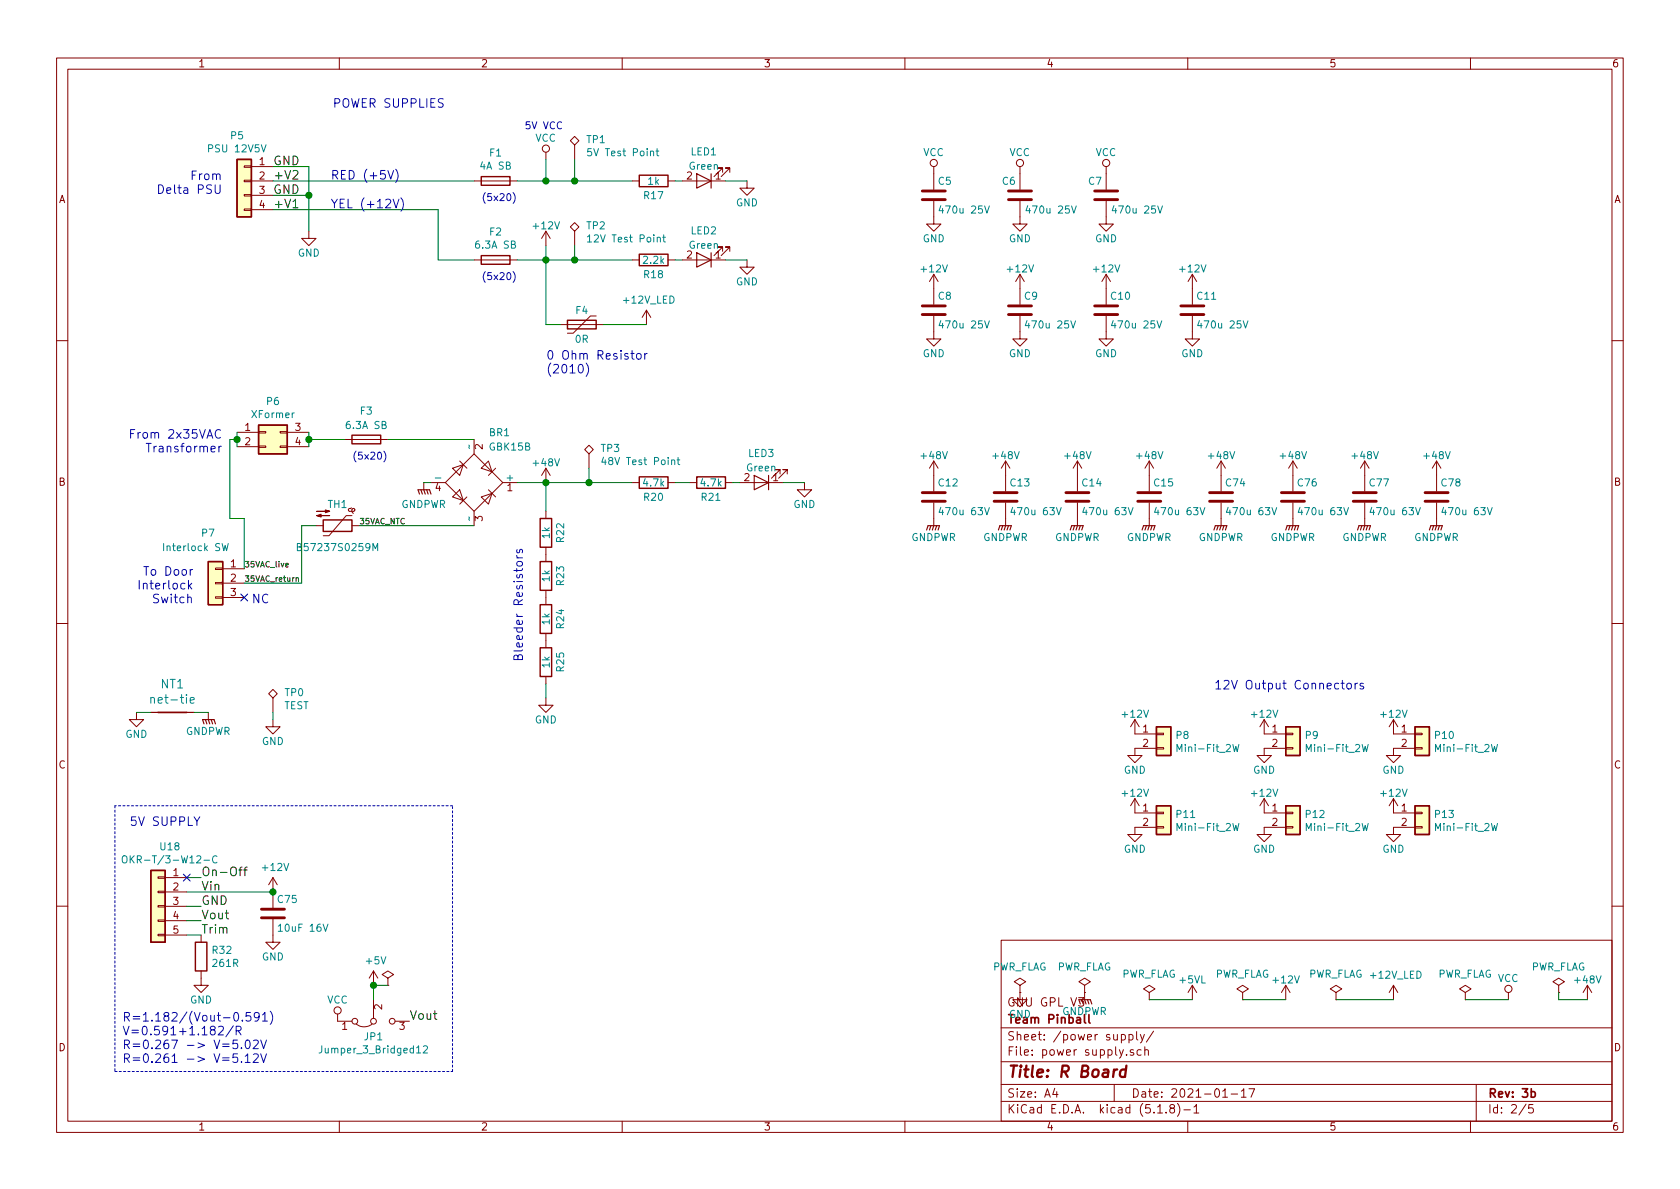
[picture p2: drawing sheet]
<svg xmlns="http://www.w3.org/2000/svg" width="297mm" height="210mm" viewBox="0 0 297 210" stroke-linecap="round" stroke-linejoin="round" font-family="sans-serif">
<g fill="none" stroke="#840000" stroke-width=".18">
<path d="M10 10.3h277v189.9h-277zM12 12.2h273v186.1h-273zM60 10.3v1.9M110 10.3v1.9M160 10.3v1.9M210 10.3v1.9M260 10.3v1.9M43.2 37h1.2v.2h-1.2zM43.2 34.4h1.2v.3h-1.2zM43.2 31.9h1.2v.2h-1.2zM43.2 29.3h1.2v.3h-1.2zM44.4 29.5h3.9"/>
<path d="M44.4 32h3.9M44.4 34.5h3.9M44.4 37.1h3.9M83.8 32h7.6M96.5 26.9v1.3M101.6 39.4l.8 .7-.8 .8-.8-.8zM101.6 24.1l.8 .8-.8 .7-.8-.7zM101.6 25.6v2.6M111.8 32h1.2M118.1 32h1.3M120.6 32h7.7M127.8 30.5v-.8h-.8h.8l-1.6 1.5"/>
<path d="M129 30.5v-.8h-.7h.7l-1.5 1.5M132.1 32v1.3h-1.3l1.3 1.2 1.2-1.2h-1.2M165.1 35.6v4h1.3l-1.3 1.3-1.3-1.3h1.3M165.1 29.5v4M180.3 35.6v4h-1.2l1.2 1.3 1.3-1.3h-1.3M180.3 29.5v4M195.6 35.6v4h-1.3l1.3 1.3 1.2-1.3h-1.2M195.6 29.5v4M54.6 40.9v1.3h-1.3l1.3 1.2 1.3-1.2h-1.3M83.8 46h7.6M96.5 40.9v2.5M96.5 40.9l.8 1.3"/>
<path d="M96.5 40.9l-.7 1.3M99.1 57.4h7.6M101.6 40.9v2.5M105.4 55.9h-1l-3.1 3h-1M111.8 46h1.2M114.3 54.9l-.8 1.2M114.3 54.9v2.5M114.3 54.9l.8 1.2M118.1 46h1.3M120.6 46h7.7M127.8 44.4v-.7h-.8h.8l-1.6 1.5M129 44.4v-.7h-.7h.7l-1.5 1.5"/>
<path d="M132.1 46v1.2h-1.3l1.3 1.3 1.2-1.3h-1.2M165.1 55.9v4h1.3l-1.3 1.3-1.3-1.3h1.3M165.1 48.5v5.3M165.1 48.5l-.8 1.3M165.1 48.5l.8 1.3M180.3 55.9v4h1.3l-1.3 1.3-1.2-1.3h1.2M180.3 48.5v5.3M180.3 48.5l-.7 1.3M180.3 48.5l.8 1.3M195.6 55.9v4h1.2l-1.2 1.3-1.3-1.3h1.3M195.6 48.5v5.3M195.6 48.5l-.8 1.3"/>
<path d="M195.6 48.5l.7 1.3M210.8 55.9v4h1.3l-1.3 1.3-1.3-1.3h1.3M210.8 48.5v5.3M210.8 48.5l-.7 1.3M210.8 48.5l.8 1.3M10 60.2h2M41.9 76.4h3.8M41.9 79h3.8M45.7 78.9h1.3v.2h-1.3zM45.7 76.3h1.3v.3h-1.3zM49.5 78.9h1.3v.2h-1.3zM49.5 76.3h1.3v.3h-1.3z"/>
<path d="M50.8 76.4h3.8M50.8 79h3.8M61 77.7h7.6M83.8 77.7v2.6M103.4 79.5l.7-.8 .8 .8-.8 .8zM285 60.2h2M55.9 93h1.2M62.1 89.8l-.1 .1h-.3l-.1 .3 .2 .2h.8l.1-.2-.1-.3h-.2l-.2 .3 .1 .3 .2 .3M62.2 91.2h-1l-3 3.5h-1.1M62.2 93h1.3M74.9 85.3v1.3M76.2 85.3h2.5"/>
<path d="M80 82.8l1.9-.6-.6 1.9zM80 87.9l1.3-1.3 .6 1.9zM81.3 81.5l1.2 1.3M82.5 87.9l-1.2 1.2M83.8 80.3l5.1 5-5.1 5.1-5.1-5.1zM83.8 90.4v2.6M85.1 82.8l1.3-1.3 .6 1.9zM85.1 87.9l1.9-.7-.6 1.9zM86.4 86.6l1.2 1.3M87.6 82.8l-1.2 1.3M88.9 85.3h2.5M96.5 82.8v2.5"/>
<path d="M96.5 90.4v1.3M96.5 96.8v2.5M96.5 82.8l.8 1.3M96.5 82.8l-.7 1.3M104.1 80.3v2.5M111.8 85.3h1.2M118.1 85.3h1.3M121.9 85.3h1.3M128.3 85.3h1.2M130.8 85.3h7.6M137.9 83.8v-.7h-.7h.7l-1.5 1.5M139.2 83.8v-.7h-.8h.8l-1.5 1.5"/>
<path d="M142.2 85.3v1.3h-1.2l1.2 1.3 1.3-1.3h-1.3M165.1 81.5v5.4M165.1 88.9v4.1M165.1 81.5l-.8 1.3M165.1 81.5l.8 1.3M177.8 81.5v5.4M177.8 88.9v4.1M177.8 81.5l-.8 1.3M177.8 81.5l.8 1.3M190.5 81.5v5.4M190.5 88.9v4.1M190.5 81.5l-.8 1.3"/>
<path d="M190.5 81.5l.8 1.3M203.2 81.5v5.4M203.2 88.9v4.1M203.2 81.5l-.8 1.3M203.2 81.5l.8 1.3M215.9 81.5v5.4M215.9 88.9v4.1M215.9 81.5l-.8 1.3M215.9 81.5l.8 1.3M228.6 81.5l-.8 1.3M228.6 81.5v5.4M228.6 88.9v4.1"/>
<path d="M228.6 81.5l.8 1.3M241.3 81.5v5.4M241.3 88.9v4.1M241.3 81.5l-.8 1.3M241.3 81.5l.8 1.3M254 81.5v5.4M254 88.9v4.1M254 81.5l-.8 1.3M254 81.5l.8 1.3M10 110.3h2M38.1 105.5h1.3v.3h-1.3zM38.1 103h1.3v.2h-1.3z"/>
<path d="M38.1 100.5h1.3v.2h-1.3zM39.4 100.6h3.8M39.4 103.1h3.8M39.4 105.7h3.8M96.5 104.4v2.5M96.5 112v2.5M96.5 119.6v1.3M285 110.3h2M24.1 126v1.2h-1.2l1.2 1.3 1.3-1.3h-1.3M26.7 126h1.2M33 126h1.3M36.8 126v1.2"/>
<path d="M47.5 122.7l.8-.8 .7 .8-.7 .7zM48.3 127.2v1.3h-1.3l1.3 1.3 1.2-1.3h-1.2M48.3 123.4v2.6M96.5 123.4v1.3h-1.3l1.3 1.3 1.3-1.3h-1.3M200.7 127.2v2.6h3.8M200.7 127.2l-.8 1.3M200.7 127.2l.7 1.3M204.5 132.2h1.2v.3h-1.2zM204.5 129.7h1.2v.2h-1.2zM204.5 132.3h-3.8v1.3h1.2l-1.2 1.3-1.3-1.3h1.3M223.5 127.2v2.6h3.8M223.5 127.2l-.7 1.3"/>
<path d="M223.5 127.2l.8 1.3M227.3 132.2h1.3v.3h-1.3zM227.3 129.7h1.3v.2h-1.3zM227.3 132.3h-3.8v1.3h1.3l-1.3 1.3-1.3-1.3h1.3M246.4 127.2l-.8 1.3M246.4 127.2v2.6h3.8M246.4 127.2l.7 1.3M250.2 132.2h1.3v.3h-1.3zM250.2 129.7h1.3v.2h-1.3zM250.2 132.3h-3.8v1.3h1.2l-1.2 1.3-1.3-1.3h1.3M27.9 157.6h1.3v.3h-1.3zM27.9 155.1h1.3v.2h-1.3z"/>
<path d="M29.2 155.2h3.8M29.2 157.7h3.8M48.3 155.2v5.3M48.3 155.2l-.8 1.3M48.3 155.2l.7 1.3M200.7 141.2v2.6h3.8M200.7 141.2l-.8 1.3M200.7 141.2l.7 1.3M204.5 146.2h1.2v.2h-1.2zM204.5 143.6h1.2v.3h-1.2zM204.5 146.3h-3.8v1.3h1.2l-1.2 1.2-1.3-1.2h1.3M223.5 141.2v2.6h3.8"/>
<path d="M223.5 141.2l-.7 1.3M223.5 141.2l.8 1.3M227.3 146.2h1.3v.2h-1.3zM227.3 143.6h1.3v.3h-1.3zM227.3 146.3h-3.8v1.3h1.3l-1.3 1.2-1.3-1.2h1.3M246.4 141.2v2.6h3.8M246.4 141.2l-.8 1.3M246.4 141.2l.7 1.3M250.2 146.2h1.3v.2h-1.3zM250.2 143.6h1.3v.3h-1.3zM250.2 146.3h-3.8v1.3h1.2l-1.2 1.2-1.3-1.2h1.3M10 160.2h2"/>
<path d="M27.9 165.2h1.3v.3h-1.3zM27.9 162.7h1.3v.2h-1.3zM27.9 160.1h1.3v.3h-1.3zM29.2 160.3h3.8M29.2 162.8h3.8M29.2 165.3h3.8M35.6 171.7v2.5h1.2l-1.2 1.3-1.3-1.3h1.3M35.6 165.3v1.3M48.3 162.6v4h1.2l-1.2 1.3-1.3-1.3h1.3M59.7 179.3v1.3h2.5M66 171.7v2.5M66 176.8v3.3"/>
<path d="M66 171.7l-.7 1.3M66 171.7l.8 1.3M68.6 173l1-.7-1-.6-1 .6 1 .7v1.2M68.6 174.2h.1M177 166.3h108v32h-108zM180.3 174.2l-1-.6 1-.6 1.1 .6-1.1 .6v1.3M180.3 175.5h.1M180.3 175.5v1.3h-1.2l1.2 1.2 1.3-1.2h-1.3M190.7 176.4h.9l-.5 .6 .5 .1v.7l-.3 .1-.6-.1M191.8 174.2l-1-.6 1-.6 1 .6-1 .6v1.3M191.8 175.5h.1M191.8 175.5v1.3"/>
<path d="M203.2 175.5l-1-.6 1-.7 1 .7-1 .6v1.3M203.2 176.8h.1M210.8 174.2v2.6M210.8 174.2l.8 1.3M210.8 174.2l-.7 1.3M219.7 175.5l-1-.6 1-.7 1 .7-1 .6v1.3M219.7 176.8h.1M227.3 174.2l.8 1.3M227.3 174.2v2.6M227.3 174.2l-.7 1.3M236.2 175.5l-1-.6 1-.7 1 .7-1 .6v1.3M236.2 176.8h.1"/>
<path d="M246.4 174.2v2.6M246.4 174.2l-.8 1.3M246.4 174.2l.7 1.3M259.1 175.5l-1-.6 1-.7 1 .7-1 .6v1.3M259.1 176.8h.1M266.7 175.5v1.3M275.6 174.2l-1-.6 1-.6 1 .6-1 .6v1.3M275.6 175.5h.1M280.7 174.2l.7 1.3M280.7 174.2v2.6M280.7 174.2l-.8 1.3M285 160.2h2"/>
<path d="M60 198.3v1.9M63 181.1a2.26 2.26 0 0 0 2.8 0M69.8 180.6h2.6M110 198.3v1.9M160 198.3v1.9M177 194.8h108M177 191.8h108M177 187.8h108M177 181.8h108M186.5 192.5l-.4 1h1M186.8 193v1M197 191.8v3"/>
<path d="M198.3 183l.4-.1 .3 .3-.1 .6-.2 .1-.4-.1M199.2 186.5v.1M199.6 183l.5-.1 .2 .3v.6l-.2 .1-.5-.1M199.6 182.9v1.5M200.4 185.7a.37 .37 0 0 0-.6 .1l.1 .2 .5 .2 .1 .1-.2 .3-.5-.1M201 182.4v1.3l.2 .2M201.6 182.9l.4 1M201.8 185.7l-.5-.1-.3 .3 .1 .6 .2 .1 .5-.1M202.3 182.9l-.5 1.4-.2 .1M202.4 185.7h.1a.37 .37 0 0 1 .5 .1v.8M202.4 185.1v1.5M204 182.3l-1.3 2"/>
<path d="M204.7 196.8h.8M206.2 196.7v.1M207.1 196l-.3-.3 .2-.3a.48 .48 0 0 1 .6 .1l-.1 .4a.52 .52 0 0 0-.6 .2 .52 .52 0 0 0 .1 .6l.4 .1 .2-.1 .1-.4-.3-.3M208.2 195.1a1.71 1.71 0 0 1 0 2.3M209.3 196.3h1.2M210 198.3v1.9M211.1 195.8l.4-.5v1.5M211.1 196.8h.9M216.2 194h.8M217.7 193.5h1.1M219.5 193l.4-.5v1.5M219.5 194h.8"/>
<path d="M220.8 192.5h1l-.6 1.5M260 198.3v1.9M261 191.8v6.5M269.8 195.2l-1.2 2M271 195.3h-.7v.7l.2-.1 .5 .1 .1 .2-.1 .5-.2 .1-.5-.1"/>
<circle cx="96.5" cy="26.3" r=".63"/>
<circle cx="165.1" cy="28.8" r=".63"/>
<circle cx="180.3" cy="28.8" r=".63"/>
<circle cx="195.6" cy="28.8" r=".63"/>
<circle cx="59.7" cy="178.7" r=".63"/>
<circle cx="266.7" cy="174.9" r=".63"/>
<circle cx="62.7" cy="180.6" r=".51"/>
<circle cx="66" cy="180.6" r=".51"/>
<circle cx="69.3" cy="180.6" r=".51"/>
</g>
<path d="M27.9 126h5.1M191.7 179.4v1.3l.3 .2M192.5 179.4v1.3l.2 .2M270.7 193.1l.5-.1 .2 .3-.1 .6h-.6" fill="none" stroke="#840000" stroke-width=".3"/>
<path d="M199.1 189.2a.68 .68 0 0 0-1 .3l-.1 .6 .1 .2 .2 .1 .6-.1M199.2 188.4l-.3 2" fill="none" stroke="#840000" stroke-width=".41"/>
<g fill="none" stroke="#840000" stroke-width=".51">
<path d="M163.1 35.3h4M163.1 33.8h4M178.3 35.3h4.1M178.3 33.8h4.1M193.5 35.3h4.1M193.5 33.8h4.1M163.1 55.6h4M163.1 54.1h4M178.3 55.6h4.1M178.3 54.1h4.1M193.5 55.6h4.1M193.5 54.1h4.1"/>
<path d="M208.8 55.6h4.1M208.8 54.1h4.1M163.1 88.6h4M163.1 87.1h4M175.8 88.6h4M175.8 87.1h4M188.5 88.6h4M188.5 87.1h4M201.2 88.6h4M201.2 87.1h4M213.9 88.6h4M213.9 87.1h4"/>
<path d="M226.6 88.6h4M226.6 87.1h4M239.3 88.6h4M239.3 87.1h4M252 88.6h4M252 87.1h4M46.2 162.3h4.1M46.2 160.8h4.1"/>
</g>
<g fill="none" stroke="#008484" stroke-width=".18">
<path d="M104.5 26.3h-.5l-.1 .6 .5-.1 .2 .2v.3l-.2 .3-.5-.2M116 26.7h.5M116.2 26.3v1.1l.3 .2M174.1 36.4l.4 1.3 .4-1.3M189.5 36.4l.4 1.3 .4-1.3M204.7 36.4l.4 1.3 .4-1.3M103.9 41.9l.3-.4v1.3M103.9 42.8h.7M117.2 42h.5M117.3 41.5v1.1l.4 .2M174.1 56.7l.4 1.3 .4-1.3M189.3 56.7l.4 1.3 .5-1.3"/>
<path d="M204.6 56.7l.4 1.3 .4-1.3M219.8 56.7l.4 1.3 .4-1.3M82.9 78.7l.1 .6M39.3 96.1l.3 1.3 .2-.9 .3 .9 .3-1.3M52.6 96.7h.5l.1-.2v-.3l-.6-.1v1.3h.5l.1-.1 .1-.4-.3-.2M65.9 97.4v-1.3l.5 .9 .4-.9v1.3M82.9 91.4l.1 .6M106.7 80.8l-.3 .9h.8M119.7 81.3h.5M119.9 80.9v1.1l.3 .2M174.1 89.8l.4 1.2 .4-1.2M186.8 89.8l.4 1.2 .4-1.2"/>
<path d="M199.5 89.8l.4 1.2 .4-1.2M212.2 89.8l.4 1.2 .4-1.2M224.9 89.8l.4 1.2 .4-1.2M237.6 89.8l.4 1.2 .4-1.2M250.3 89.8l.4 1.2 .4-1.2M263 89.8l.4 1.2 .4-1.2M26.7 123.5l.2-.2 .3 .1 .1 1M26.7 123.3v1.1M33.6 123.8l.7-.1v-.3l-.5-.1-.2 .2 .1 .8h.6M218 131.6l.3 1.3 .2-.9 .2 .9 .3-1.3M240.8 131.6l.3 1.3 .3-.9 .2 .9 .3-1.3M263.7 131.6l.3 1.3 .2-.9 .3 .9 .3-1.3"/>
<path d="M21.7 151.5a.45 .45 0 0 1 .7 0 .88 .88 0 0 1-.3 1.1l-.3-.1a1.07 1.07 0 0 1-.1-1zM38.4 151.5a.6 .6 0 0 0-.9 .4 .6 .6 0 0 0 .6 .7l.3-.1M218 145.6l.3 1.3 .2-.9 .2 .9 .3-1.3M240.8 145.6l.3 1.3 .3-.9 .2 .9 .3-1.3M263.7 145.6l.3 1.3 .2-.9 .3 .9 .3-1.3M49.2 163.8l.4-.4v1.3M49.2 164.7h.7M57.1 163.4l.5 1.3 .4-1.3M56.9 184.9v.9a.39 .39 0 0 1-.5 .4M74.9 185.1l.4-.2 .3 .4-.8 .9h.8"/>
</g>
<g fill="none" stroke="#840000" stroke-width=".25">
<path d="M41.9 28.2h2.5v10.1h-2.5zM85.1 31.2h5.1v1.6h-5.1zM113 31h5.1v2h-5.1zM85.1 45.2h5.1v1.5h-5.1zM100.3 56.6h5.1v1.6h-5.1zM113 45h5.1v2h-5.1zM45.7 75.2h5.1v5.1h-5.1zM62.2 77h5.1v1.5h-5.1zM36.8 99.3h2.6v7.6h-2.6zM57.1 91.9h5.1v2.1h-5.1zM95.5 99.3h2v5.1h-2zM95.5 91.7h2v5.1h-2z"/>
<path d="M113 84.3h5.1v2.1h-5.1zM123.2 84.3h5.1v2.1h-5.1zM95.5 114.5h2v5.1h-2zM95.5 106.9h2v5.1h-2zM204.5 128.5h2.5v5.1h-2.5zM227.3 128.5h2.6v5.1h-2.6zM250.2 128.5h2.5v5.1h-2.5zM26.7 153.9h2.5v12.7h-2.5zM204.5 142.5h2.5v5.1h-2.5zM227.3 142.5h2.6v5.1h-2.6zM250.2 142.5h2.5v5.1h-2.5zM34.5 166.6h2.1v5.1h-2.1z"/>
</g>
<g fill="#ffffc2" stroke="#ffffc2" stroke-width=".18">
<path d="M36.8 99.3h2.6v7.6h-2.6z"/>
<path d="M250.2 142.5h2.5v5.1h-2.5z"/>
<path d="M250.2 128.5h2.5v5.1h-2.5z"/>
<path d="M204.5 142.5h2.5v5.1h-2.5z"/>
<path d="M227.3 142.5h2.6v5.1h-2.6z"/>
<path d="M227.3 128.5h2.6v5.1h-2.6z"/>
<path d="M41.9 28.2h2.5v10.1h-2.5z"/>
<path d="M45.7 75.2h5.1v5.1h-5.1z"/>
<path d="M204.5 128.5h2.5v5.1h-2.5z"/>
<path d="M26.7 153.9h2.5v12.7h-2.5z"/>
</g>
<g fill="#840000" stroke="#840000" stroke-width=".18">
<path d="M56 90.4h2.3l-.8 .3v-.5l.8 .2z"/>
<path d="M56 91.2l.8-.3v.5l-.8-.2h2.3z"/>
</g>
<g fill="none" stroke="#840000" stroke-width=".2">
<path d="M123.2 30.7l2.5 1.3-2.5 1.3zM125.7 30.7v2.6M123.2 44.7l2.5 1.3-2.5 1.2zM125.7 44.7v2.5M74.2 87.4l-.3-.8h2l.3 .8M74.4 86.6l.3 .8M74.9 86.6l.3 .8M75.4 86.6l.3 .8M133.3 84.1l2.6 1.2-2.6 1.3zM135.9 84.1v2.5M163.8 93.7l.3-.7h2l-.2 .7M164.6 93l-.3 .7"/>
<path d="M165.1 93l-.3 .7M165.6 93l-.2 .7M176.5 93.7l.3-.7h2l-.2 .7M177.3 93l-.3 .7M177.8 93l-.3 .7M178.3 93l-.2 .7M189.2 93.7l.3-.7h2l-.2 .7M190 93l-.3 .7M190.5 93l-.3 .7M191 93l-.2 .7M201.9 93.7l.3-.7h2l-.2 .7M202.7 93l-.3 .7"/>
<path d="M203.2 93l-.3 .7M203.7 93l-.2 .7M214.6 93.7l.3-.7h2l-.2 .7M215.4 93l-.3 .7M215.9 93l-.3 .7M216.4 93l-.2 .7M227.3 93.7l.3-.7h2l-.2 .7M228.1 93l-.3 .7M228.6 93l-.3 .7M229.1 93l-.2 .7M240 93.7l.3-.7h2l-.2 .7M240.8 93l-.3 .7"/>
<path d="M241.3 93l-.3 .7M241.8 93l-.2 .7M252.7 93.7l.3-.7h2l-.2 .7M253.5 93l-.3 .7M254 93l-.3 .7M254.5 93l-.2 .7M36.1 128l-.3-.8h2l.3 .8M36.3 127.2l.3 .8M36.8 127.2l.3 .8M37.3 127.2l.3 .8M190.8 176.8h2l.2 .7M191.3 176.8l.2 .7"/>
<path d="M191.8 176.8l.2 .7M192.3 176.8l.2 .7"/>
</g>
<path d="M20.3 142.5v47M80 142.5h-59.7M20.3 189.5h59.7M80 189.5v-47" fill="none" stroke="#0000c2" stroke-width=".18" stroke-dasharray=".4 .4"/>
<g fill="none" stroke="#008400" stroke-width=".18">
<path d="M48.3 29.5h6.3v11.4M48.3 32h35.5M48.3 37.1h29.2v8.9h6.3M48.3 34.5h6.3M91.4 32h20.4M96.5 28.2v3.8M101.6 28.2v3.8M119.4 32h1.2M128.3 32h3.8M91.4 46h20.4M96.5 43.4v14h2.6M101.6 43.4v2.6"/>
<path d="M106.7 57.4h7.6M119.4 46h1.2M128.3 46h3.8M41.9 76.4v2.6M41.9 77.7h-1.3v14h2.6v8.9M54.6 76.4v2.6M54.6 77.7h6.4M68.6 77.7h15.2M55.9 93h-2.6v10.1h-10.1M63.5 93h20.3M74.9 85.3h1.3M91.4 85.3h20.4"/>
<path d="M96.5 85.3v5.1M104.1 82.8v2.5M119.4 85.3h2.5M129.5 85.3h1.3M138.4 85.3h3.8M24.1 126h2.6M34.3 126h2.5M48.3 126v1.2M96.5 120.9v2.5M33 157.7h15.3M33 155.2h2.6M33 160.3h2.6"/>
<path d="M33 162.8h2.6M33 165.3h2.6M68.6 174.2h-2.6v2.6M203.2 176.8h7.6M219.7 176.8h7.6M236.2 176.8h10.2M259.1 176.8h7.6M275.6 175.5v1.3h5.1"/>
</g>
<path d="M51.8 36.7h.9M50.5 99.9l.5-.1-.1-.1-.3-.1-.1 .1v.5h.4M52.3 102.2h.4l.1 .6M52.3 102.2v.6M42.2 153.8h.6M42.8 153.3l-.4 .2v1.4M43.1 153.8h.6M43.7 153.3l-.4 .2v1.4" fill="none" stroke="#000" stroke-width=".18"/>
<g fill="none" stroke="#0000c2" stroke-width=".18">
<path d="M28 32.7a.77 .77 0 0 1 .9 .7 .77 .77 0 0 1-.9 .8zM68.6 30.1l.5 1.6 .5-1.6M69.5 35.2l.5 1.5 .5-1.5M70 29.9a1.78 1.78 0 0 1 0 2.4M70.9 35a1.78 1.78 0 0 1 0 2.3M90.7 34.1a1.44 1.44 0 0 1 0 1.9M90.7 48a1.44 1.44 0 0 1 0 1.9M23.1 76.7h.5M23.8 76h-.7v1.5M25.9 78.4h.8M67.9 79.8a1.44 1.44 0 0 1 0 1.9M103.6 64.2a1.78 1.78 0 0 1 0 2.3"/>
<path d="M111.5 62.5h.6M111.8 62v1.3l.3 .2M112.6 62.6l.3-.1 .4 .1 .1 .6-.2 .2-.3 .1-.3-.1zM114 62.5v1M114.4 62.5l-.4 .3M91.4 98.2l.2 .4M91.4 98.6h1M91.4 97.2v.4l.2 .2 .2-.1 .1-.5h.4v.6M91.5 99.4h.7l.2 .2-.1 .3-.2 .2-.6-.1-.1-.2zM24.6 102.6v1.6M25.4 100.2h.9M237.1 120.8h.6"/>
<path d="M237.3 120.3v1.3l.4 .2M238.2 120.9l.2-.1 .5 .1v.6l-.1 .3h-.4l-.2-.1zM239.6 120.8v1M240 120.8l-.3 .1-.1 .2M241 120.9l-.3-.1-.2 .2v.3l.5 .1v.4h-.5M34.3 144.4l.5 .8 .5-.8M44.3 179h-.7l-.1 .8 .2-.2 .5 .1 .2 .2-.1 .5-.2 .2h-.4l-.2-.2M45.8 179.7l-.1 .1a.48 .48 0 0 1-.7 0v-.6l.2-.2 .5 .2a1.06 1.06 0 0 1-.3 1.4h-.3M46.4 179.5l.4-.5v1.6M47.8 178.8a1.78 1.78 0 0 1 0 2.3M38.6 181.6l.6-.1 .2 .1 .1 .3-.1 .2-.8 .9h.9M41.2 181.4l-1.3 2"/>
<path d="M41.8 182.3l.7-.1 .1-.2-.1-.4-.2-.1h-.5v1.5M42 183.9h-.8v.7l.2-.1 .5 .1 .1 .2v.5l-.2 .1h-.4l-.2-.1M42 186.4h-.8v.7l.2-.2 .5 .1 .1 .2v.5l-.2 .2h-.4l-.2-.2M42.1 182.3l.5 .7M42.7 185.3v.1M42.7 187.7v.2M42.8 180.4v.2M43.4 186.8l.4-.4v1.5M43.4 187.9h.8M43.6 184l.1-.1a.81 .81 0 0 1 .4 1.4l-.2 .1a.84 .84 0 0 1-.3-1.4zM44.8 184l.6-.1 .2 .1 .1 .3-1 1.1h1M44.8 186.5l.6-.1 .2 .1 .1 .3-1 1.1h1"/>
<path d="M46.1 183.9l.5 1.5 .5-1.5M46.1 186.4l.5 1.5 .5-1.5M46.4 180.6h.9"/>
</g>
<g fill="#008400" stroke="#008400" stroke-width=".25">
<circle cx="101.6" cy="32" r=".51"/>
<circle cx="41.9" cy="77.7" r=".51"/>
<circle cx="101.6" cy="46" r=".51"/>
<circle cx="48.3" cy="157.7" r=".51"/>
<circle cx="96.5" cy="85.3" r=".51"/>
<circle cx="104.1" cy="85.3" r=".51"/>
<circle cx="66" cy="174.2" r=".51"/>
<circle cx="96.5" cy="46" r=".51"/>
<circle cx="54.6" cy="34.5" r=".51"/>
<circle cx="96.5" cy="32" r=".51"/>
<circle cx="54.6" cy="77.7" r=".51"/>
</g>
<path d="M42.6 105l1.2 1.3M43.8 105l-1.2 1.3M32.4 154.6l1.2 1.2M33.6 154.6l-1.2 1.2" fill="none" stroke="#000084" stroke-width=".18"/>
<text font-size="2.8" fill="#840000" x="178" y="190.5">Title: R Board</text>
<g font-size="2.1" fill="#0000c2">
<text x="59.6" y="19">POWER SUPPLIES</text>
<text x="29.2" y="34.3">Delta PSU</text>
<text x="34.1" y="31.8">From</text>
<text x="58.4" y="31.7">RED (+5V)</text>
<text x="58.4" y="36.8">YEL (+12V)</text>
<text x="96.5" y="63.6">0 Ohm Resistor</text>
<text x="96.5" y="66">(2010)</text>
<text x="24.3" y="77.6">From 2x35VAC</text>
<text x="26.9" y="80">Transformer</text>
<text x="26.2" y="101.8">To Door</text>
<text x="25.5" y="104.2">Interlock</text>
<text x="27.5" y="106.7">Switch</text>
<text x="44.4" y="106.7">NC</text>
<text x="92.5" y="117.1" transform="rotate(-90 92.5 117.1)">Bleeder Resistors</text>
<text x="214.6" y="121.9">12V Output Connectors</text>
<text x="22.9" y="146">5V SUPPLY</text>
<text x="21.6" y="180.6">R=1.182/(Vout-0.591)</text>
<text x="21.6" y="183.1">V=0.591+1.182/R</text>
<text x="21.6" y="185.5">R=0.267 -&gt; V=5.02V</text>
<text x="21.6" y="188">R=0.261 -&gt; V=5.12V</text>
</g>
<g font-size="2.1">
<text x="48.3" y="29.2">GND</text>
<text x="48.3" y="34.3">GND</text>
<text x="48.3" y="31.7">+V2</text>
<text x="48.3" y="36.8">+V1</text>
<text x="35.6" y="154.9">On-Off</text>
<text x="35.6" y="157.5">Vin</text>
<text x="35.6" y="160">GND</text>
<text x="35.6" y="162.6">Vout</text>
<text x="35.6" y="165.1">Trim</text>
<text x="72.4" y="180.3">Vout</text>
</g>
<g font-size="2.1" fill="#008484">
<text x="27.3" y="124.4">net-tie</text>
<text x="28.5" y="121.7">NT1</text>
</g>
<g font-size="2.1" fill="#840000">
<text x="178" y="178">GNU GPL V3</text>
<text x="178" y="184">Sheet: /power supply/</text>
<text x="178" y="181">Team Pinball</text>
<text x="178" y="186.7">File: power supply.sch</text>
<text x="178" y="196.9">KiCad E.D.A. kicad (5.1.8)-1</text>
<text x="178" y="194.1">Size: A4</text>
<text x="200" y="194.1">Date: 2021-01-17</text>
<text x="263" y="194.1">Rev: 3b</text>
<text x="263" y="196.9">Id: 2/5</text>
</g>
<g font-size="1.8" fill="#840000">
<text x="35" y="11.9">1</text>
<text x="85" y="11.9">2</text>
<text x="135" y="11.9">3</text>
<text x="185" y="11.9">4</text>
<text x="235" y="11.9">5</text>
<text x="285" y="11.9">6</text>
<text x="45.9" y="29.2">1</text>
<text x="10.4" y="35.9">A</text>
<text x="45.9" y="31.7">2</text>
<text x="45.9" y="34.3">3</text>
<text x="121.4" y="31.7">2</text>
<text x="126.5" y="31.7">1</text>
<text x="285.4" y="35.9">A</text>
<text x="45.9" y="36.8">4</text>
<text x="121.4" y="45.7">2</text>
<text x="126.5" y="45.7">1</text>
<text x="43.3" y="76.2">1</text>
<text x="52.2" y="76.2">3</text>
<text x="43.3" y="78.7">2</text>
<text x="52.2" y="78.7">4</text>
<text x="85.3" y="79.5" transform="rotate(-90 85.3 79.5)">2</text>
<text x="10.4" y="85.9">B</text>
<text x="77" y="86.9">4</text>
<text x="89.7" y="86.9">1</text>
<text x="131.6" y="85.1">2</text>
<text x="136.7" y="85.1">1</text>
<text x="285.4" y="85.9">B</text>
<text x="85.3" y="92.2" transform="rotate(-90 85.3 92.2)">3</text>
<text x="40.8" y="100.3">1</text>
<text x="40.8" y="102.9">2</text>
<text x="40.8" y="105.4">3</text>
<text x="202.1" y="129.5">1</text>
<text x="224.9" y="129.5">1</text>
<text x="247.8" y="129.5">1</text>
<text x="10.4" y="135.9">C</text>
<text x="202.1" y="132.1">2</text>
<text x="224.9" y="132.1">2</text>
<text x="247.8" y="132.1">2</text>
<text x="285.4" y="135.9">C</text>
<text x="202.1" y="143.5">1</text>
<text x="224.9" y="143.5">1</text>
<text x="247.8" y="143.5">1</text>
<text x="202.1" y="146">2</text>
<text x="224.9" y="146">2</text>
<text x="247.8" y="146">2</text>
<text x="30.6" y="154.9">1</text>
<text x="30.6" y="157.5">2</text>
<text x="30.6" y="160">3</text>
<text x="30.6" y="162.6">4</text>
<text x="30.6" y="165.1">5</text>
<text x="67.6" y="178.5" transform="rotate(-90 67.6 178.5)">2</text>
<text x="10.4" y="185.9">D</text>
<text x="60.5" y="182.1">1</text>
<text x="70.6" y="182.1">3</text>
<text x="285.4" y="185.9">D</text>
<text x="35" y="199.9">1</text>
<text x="85" y="199.9">2</text>
<text x="135" y="199.9">3</text>
<text x="185" y="199.9">4</text>
<text x="235" y="199.9">5</text>
<text x="285" y="199.9">6</text>
</g>
<g font-size="1.8" fill="#008484">
<text x="37.2" y="26.9">PSU 12V5V</text>
<text x="40.8" y="24.6">P5</text>
<text x="85" y="30">4A SB</text>
<text x="86.6" y="27.7">F1</text>
<text x="94.6" y="25.1">VCC</text>
<text x="103.8" y="25.3">TP1</text>
<text x="104.5" y="27.6">5V Test Point</text>
<text x="122.2" y="27.5">LED1</text>
<text x="163.2" y="27.6">VCC</text>
<text x="178.5" y="27.6">VCC</text>
<text x="193.7" y="27.6">VCC</text>
<text x="113.9" y="35.2">R17</text>
<text x="114.6" y="32.7">1k</text>
<text x="121.9" y="30">Green</text>
<text x="165.9" y="32.7">C5</text>
<text x="177.3" y="32.7">C6</text>
<text x="192.5" y="32.7">C7</text>
<text x="86.6" y="41.7">F2</text>
<text x="94.4" y="40.6">+12V</text>
<text x="103.8" y="40.6">TP2</text>
<text x="122.2" y="41.4">LED2</text>
<text x="130.1" y="36.5">GND</text>
<text x="166.6" y="37.8">470u 25V</text>
<text x="182" y="37.8">470u 25V</text>
<text x="197.2" y="37.8">470u 25V</text>
<text x="52.7" y="45.4">GND</text>
<text x="84.3" y="44">6.3A SB</text>
<text x="104.6" y="42.9">12V Test Point</text>
<text x="113.8" y="46.7">2.2k</text>
<text x="121.9" y="44">Green</text>
<text x="163.1" y="42.8">GND</text>
<text x="178.4" y="42.8">GND</text>
<text x="193.6" y="42.8">GND</text>
<text x="110.3" y="53.7">+12V_LED</text>
<text x="113.9" y="49.2">R18</text>
<text x="130.1" y="50.5">GND</text>
<text x="163" y="48.2">+12V</text>
<text x="165.9" y="53">C8</text>
<text x="178.3" y="48.2">+12V</text>
<text x="181.2" y="53">C9</text>
<text x="193.5" y="48.2">+12V</text>
<text x="196.5" y="53">C10</text>
<text x="208.7" y="48.2">+12V</text>
<text x="211.7" y="53">C11</text>
<text x="101.9" y="55.5">F4</text>
<text x="166.6" y="58.1">470u 25V</text>
<text x="181.8" y="58.1">470u 25V</text>
<text x="197.1" y="58.1">470u 25V</text>
<text x="212.3" y="58.1">470u 25V</text>
<text x="101.8" y="60.6">0R</text>
<text x="163.1" y="63.2">GND</text>
<text x="178.4" y="63.2">GND</text>
<text x="193.6" y="63.2">GND</text>
<text x="208.9" y="63.2">GND</text>
<text x="47.2" y="71.6">P6</text>
<text x="44.6" y="73.9">XFormer</text>
<text x="61.4" y="75.9">6.3A SB</text>
<text x="63.8" y="73.3">F3</text>
<text x="86.6" y="77.1">BR1</text>
<text x="86.6" y="79.7">GBK15B</text>
<text x="94.4" y="82.5">+48V</text>
<text x="106.3" y="79.9">TP3</text>
<text x="107.2" y="82.2">48V Test Point</text>
<text x="132.1" y="83.4">Green</text>
<text x="132.3" y="80.8">LED3</text>
<text x="163" y="81.2">+48V</text>
<text x="175.7" y="81.2">+48V</text>
<text x="188.4" y="81.2">+48V</text>
<text x="201.1" y="81.2">+48V</text>
<text x="213.8" y="81.2">+48V</text>
<text x="226.5" y="81.2">+48V</text>
<text x="239.2" y="81.2">+48V</text>
<text x="251.9" y="81.2">+48V</text>
<text x="58" y="89.8">TH1</text>
<text x="70.9" y="89.8">GNDPWR</text>
<text x="77.2" y="85.1">-</text>
<text x="89.7" y="85.1">+</text>
<text x="113.8" y="86">4.7k</text>
<text x="113.9" y="88.6">R20</text>
<text x="124" y="86">4.7k</text>
<text x="124.1" y="88.6">R21</text>
<text x="140.3" y="89.8">GND</text>
<text x="166" y="86">C12</text>
<text x="178.7" y="86">C13</text>
<text x="191.4" y="86">C14</text>
<text x="204.1" y="86">C15</text>
<text x="216.8" y="86">C74</text>
<text x="229.5" y="86">C76</text>
<text x="242.2" y="86">C77</text>
<text x="254.9" y="86">C78</text>
<text x="35.7" y="94.9">P7</text>
<text x="97.2" y="95.2" transform="rotate(-90 97.2 95.2)">1k</text>
<text x="99.7" y="95.9" transform="rotate(-90 99.7 95.9)">R22</text>
<text x="161.1" y="95.7">GNDPWR</text>
<text x="166.6" y="91.1">470u 63V</text>
<text x="173.8" y="95.7">GNDPWR</text>
<text x="179.3" y="91.1">470u 63V</text>
<text x="186.5" y="95.7">GNDPWR</text>
<text x="192" y="91.1">470u 63V</text>
<text x="199.2" y="95.7">GNDPWR</text>
<text x="204.7" y="91.1">470u 63V</text>
<text x="211.9" y="95.7">GNDPWR</text>
<text x="217.4" y="91.1">470u 63V</text>
<text x="224.6" y="95.7">GNDPWR</text>
<text x="230.1" y="91.1">470u 63V</text>
<text x="237.3" y="95.7">GNDPWR</text>
<text x="242.8" y="91.1">470u 63V</text>
<text x="250" y="95.7">GNDPWR</text>
<text x="255.5" y="91.1">470u 63V</text>
<text x="29.2" y="97.5">Interlock SW</text>
<text x="53.3" y="97.5">B57237S0259M</text>
<text x="97.2" y="102.8" transform="rotate(-90 97.2 102.8)">1k</text>
<text x="99.7" y="103.5" transform="rotate(-90 99.7 103.5)">R23</text>
<text x="97.2" y="110.4" transform="rotate(-90 97.2 110.4)">1k</text>
<text x="99.7" y="111.1" transform="rotate(-90 99.7 111.1)">R24</text>
<text x="97.2" y="118.1" transform="rotate(-90 97.2 118.1)">1k</text>
<text x="99.7" y="118.7" transform="rotate(-90 99.7 118.7)">R25</text>
<text x="50.2" y="125.4">TEST</text>
<text x="50.4" y="123.1">TP0</text>
<text x="22.2" y="130.5">GND</text>
<text x="32.8" y="130">GNDPWR</text>
<text x="46.3" y="131.7">GND</text>
<text x="94.6" y="127.9">GND</text>
<text x="198.6" y="126.9">+12V</text>
<text x="208" y="130.7">P8</text>
<text x="221.4" y="126.9">+12V</text>
<text x="230.9" y="130.7">P9</text>
<text x="244.3" y="126.9">+12V</text>
<text x="253.8" y="130.7">P10</text>
<text x="198.7" y="136.8">GND</text>
<text x="208.6" y="133">Mini-Fit_2W</text>
<text x="221.6" y="136.8">GND</text>
<text x="231.4" y="133">Mini-Fit_2W</text>
<text x="244.4" y="136.8">GND</text>
<text x="254.3" y="133">Mini-Fit_2W</text>
<text x="198.6" y="140.9">+12V</text>
<text x="221.4" y="140.9">+12V</text>
<text x="244.3" y="140.9">+12V</text>
<text x="208.1" y="144.6">P11</text>
<text x="208.6" y="147">Mini-Fit_2W</text>
<text x="230.9" y="144.6">P12</text>
<text x="231.4" y="147">Mini-Fit_2W</text>
<text x="253.8" y="144.6">P13</text>
<text x="254.3" y="147">Mini-Fit_2W</text>
<text x="23.4" y="152.7">OKR-T/3-W12-C</text>
<text x="28.4" y="150.4">U18</text>
<text x="46.6" y="154">+12V</text>
<text x="198.7" y="150.8">GND</text>
<text x="221.6" y="150.8">GND</text>
<text x="244.4" y="150.8">GND</text>
<text x="49.2" y="159.7">C75</text>
<text x="49.7" y="164.8">10uF 16V</text>
<text x="37.6" y="168.7">R32</text>
<text x="37.7" y="171">261R</text>
<text x="46.3" y="169.8">GND</text>
<text x="64.8" y="170.5">+5V</text>
<text x="175.4" y="171.6">PWR_FLAG</text>
<text x="186.8" y="171.6">PWR_FLAG</text>
<text x="198.2" y="172.9">PWR_FLAG</text>
<text x="208.7" y="173.9">+5VL</text>
<text x="214.7" y="172.9">PWR_FLAG</text>
<text x="225.2" y="173.9">+12V</text>
<text x="231.2" y="172.9">PWR_FLAG</text>
<text x="242.4" y="173.1">+12V_LED</text>
<text x="254.1" y="172.9">PWR_FLAG</text>
<text x="264.8" y="173.7">VCC</text>
<text x="270.6" y="171.6">PWR_FLAG</text>
<text x="278.6" y="173.9">+48V</text>
<text x="33.6" y="177.5">GND</text>
<text x="57.8" y="177.5">VCC</text>
<text x="187.8" y="179.5">GNDPWR</text>
<text x="64.5" y="184">JP1</text>
<text x="178.4" y="180">GND</text>
<text x="57" y="186.3">Jumper_3_Bridged12</text>
</g>
<g font-size="1.7" fill="#0000c2">
<text x="92.7" y="22.9">5V VCC</text>
<text x="85.1" y="35.6">(5x20)</text>
<text x="85.1" y="49.5">(5x20)</text>
<text x="62.2" y="81.3">(5x20)</text>
</g>
<g font-size="1.4">
<text x="63.5" y="92.7">35VAC_NTC</text>
<text x="43.2" y="100.3">35VAC_live</text>
<text x="43.2" y="102.9">35VAC_return</text>
</g>
</svg>
